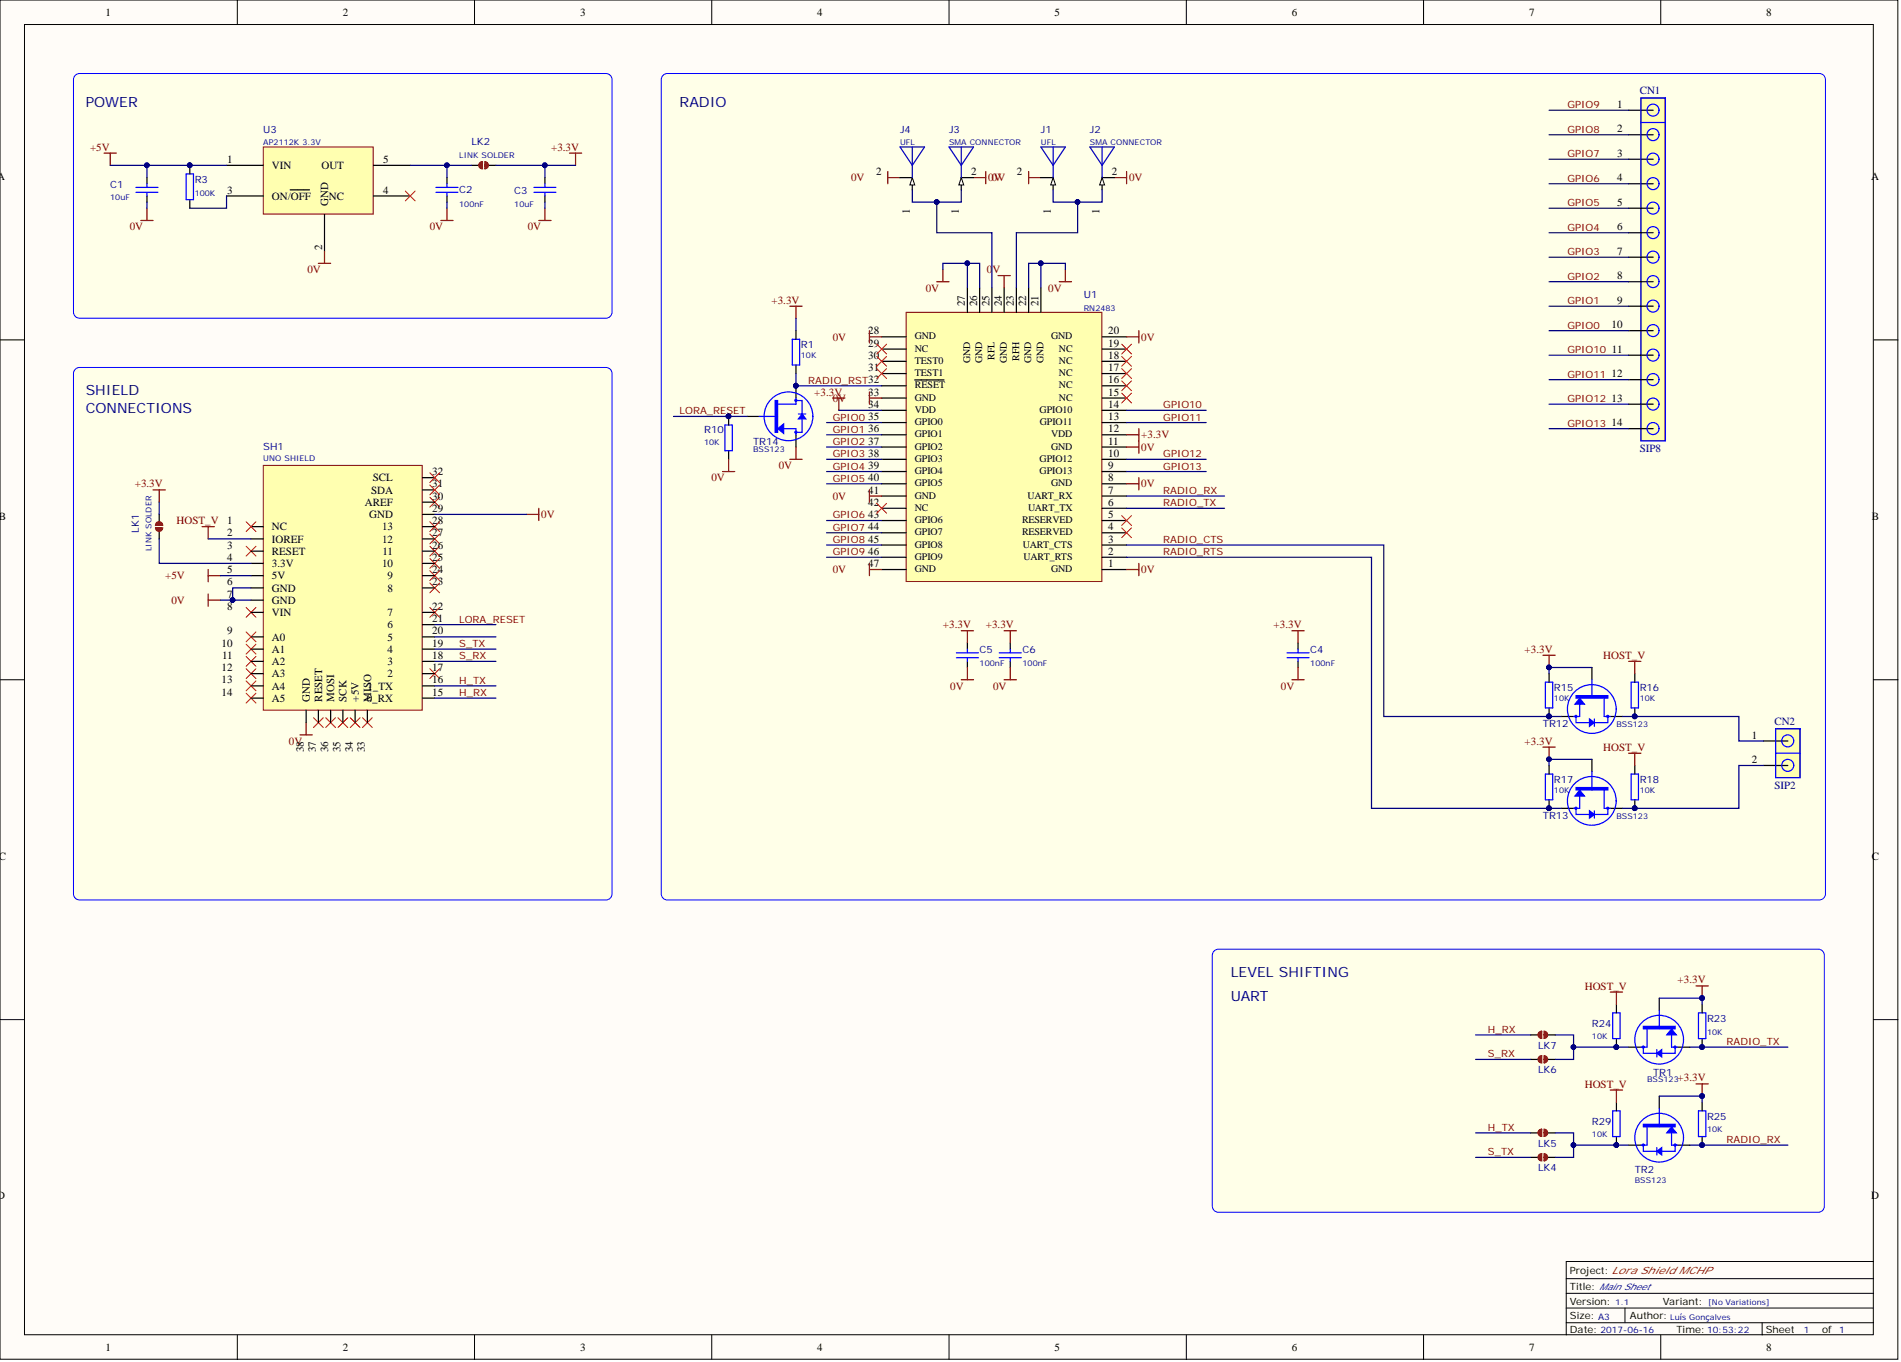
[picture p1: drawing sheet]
<svg xmlns="http://www.w3.org/2000/svg" width="393mm" height="282mm" viewBox="0 0 393 282" stroke-linecap="round" stroke-linejoin="round" font-family="sans-serif">
<g fill="#fffcf8" stroke="#000" stroke-width=".21">
<path d="M0 0h392.7v281.3h-392.7z"/>
<path d="M5.1 5.1h382.5v271.1h-382.5z"/>
</g>
<g fill="none" stroke="#000" stroke-width=".21">
<path d="M49.1 0v5.1M98.2 0v5.1M147.3 0v5.1M196.4 0v5.1M245.5 0v5.1M294.6 0v5.1M343.6 0v5.1M0 70.3h5.1M387.7 70.3h5M0 140.7h5.1M387.7 140.7h5M0 211h5.1"/>
<path d="M387.7 211h5M49.1 276.3v5M98.2 276.3v5M147.3 276.3v5M196.4 276.3v5M245.5 276.3v5M294.6 276.3v5M324.1 264.6h63.6M324.1 273.7h63.6M324.1 270.7h63.6M324.1 267.7h63.6M336.2 270.7v3"/>
<path d="M343.6 276.3v5M364.6 273.7v2.6M387.7 261.1h-63.6v15.2"/>
</g>
<g fill="#ffffe8" stroke="#00f" stroke-width=".21">
<path d="M15.7 76.3l.8-.3h108.9a1.27 1.27 0 0 1 1.2 1.3v107.7a1.27 1.27 0 0 1-1.2 1.2h-108.9a1.27 1.27 0 0 1-1.3-1.2v-107.7l.1-.4z"/>
<path d="M251.4 196.7l.7-.3h124.1a1.27 1.27 0 0 1 1.3 1.3v51.9a1.27 1.27 0 0 1-1.3 1.3h-124.1a1.27 1.27 0 0 1-1.3-1.3v-51.9l.1-.4z"/>
<path d="M15.7 15.5l.8-.3h108.9a1.27 1.27 0 0 1 1.2 1.3v48.1a1.27 1.27 0 0 1-1.2 1.3h-108.9a1.27 1.27 0 0 1-1.3-1.3v-48.1l.1-.4z"/>
<path d="M137.3 15.5l.8-.3h238.3a1.27 1.27 0 0 1 1.3 1.3v168.5a1.27 1.27 0 0 1-1.3 1.2h-238.3a1.27 1.27 0 0 1-1.3-1.2v-168.5l.1-.4z"/>
</g>
<path d="M187.5 64.6h40.5v55.7h-40.5z" fill="#ffffb0" stroke="#800000" stroke-width=".21"/>
<g fill="none" stroke="#000" stroke-width=".25">
<path d="M200.2 59.6v5M202.7 59.6v5M205.2 59.6v5M207.8 59.6v5M210.3 59.6v5M212.8 59.6v5M215.4 59.6v5M182.4 79.8h5.1M182.4 77.3h5.1M182.4 74.8h5.1M182.4 72.2h5.1M182.4 69.7h5.1"/>
<path d="M189.3 78.6h3.5M192.9 78.6h2.4M228 79.8h5.1M228 77.3h5.1M228 74.8h5.1M228 72.2h5.1M228 69.7h5.1M182.4 97.6h5.1M182.4 95.1h5.1M182.4 92.5h5.1M182.4 90h5.1M182.4 87.4h5.1"/>
<path d="M182.4 84.9h5.1M182.4 82.4h5.1M228 97.6h5.1M228 95.1h5.1M228 92.5h5.1M228 90h5.1M228 87.4h5.1M228 84.9h5.1M228 82.4h5.1M182.4 117.9h5.1M182.4 115.3h5.1M182.4 112.8h5.1"/>
<path d="M182.4 110.3h5.1M182.4 107.7h5.1M182.4 105.2h5.1M182.4 102.7h5.1M182.4 100.1h5.1M228 117.9h5.1M228 115.3h5.1M228 112.8h5.1M228 110.3h5.1M228 107.7h5.1M228 105.2h5.1M228 102.7h5.1"/>
<path d="M228 100.1h5.1"/>
</g>
<path d="M54.5 30.4h22.7v13.9h-22.7z" fill="#ffffb0" stroke="#800000" stroke-width=".21"/>
<g fill="none" stroke="#000" stroke-width=".25">
<path d="M30.4 36.8v1.2M39.3 34.2v1.8M46.9 34.2h7.6M60.1 39.3h1.5M61.7 39.3h1.1M62.9 39.3h1.1M77.3 34.2h7.6M92.5 36.8v1.2M97.6 34.2h1.5M101.1 34.2h1.5M112.8 36.8v1.2M30.4 40.6v1.2"/>
<path d="M39.3 41.3v1.8M46.9 40.6h7.6M67.1 44.4v7.6M77.3 40.6h7.6M92.5 40.6v1.2M112.8 40.6v1.2M150.8 86.2v1.8M150.8 93.3v1.8M32.9 106.5v1.5M32.9 110v1.5M200.2 133.1v1.2M200.2 136.9v1.2"/>
<path d="M268.6 133.1v1.2M268.6 136.9v1.2M316.7 219.3h1.5M316.7 214.2h1.5M320.3 219.3h1.5M320.3 214.2h1.5M337 216.7h2.5M343.3 206.6v2.5M347.1 216.7h2.6M316.7 239.5h1.5M316.7 234.5h1.5M320.3 239.5h1.5"/>
<path d="M320.3 234.5h1.5"/>
</g>
<g fill="none" stroke="#800000" stroke-width=".25">
<path d="M21.5 31.7h2.6M22.8 31.7v2.5M117.8 31.7h2.6M119.1 31.7v2.5M212.8 35.5v2.5M212.8 36.8h2.6M230.6 36.8h2.5M233.1 35.5v2.5M29.1 45.6h2.6M30.4 43.1v2.5M65.9 54.5h2.5M67.1 52v2.5"/>
<path d="M91.2 45.6h2.6M92.5 43.1v2.5M111.5 45.6h2.5M112.8 43.1v2.5M193.8 58.3h2.6M195.1 55.8v2.5M219.2 58.3h2.5M220.4 55.8v2.5M179.9 68.4v2.6M179.9 69.7h2.5M233.1 69.7h2.5M235.6 68.4v2.6"/>
<path d="M163.4 95.1h2.6M164.7 92.5v2.6M172.3 82.4h2.5M173.6 82.4v2.5M179.9 81.1v2.5M179.9 82.4h2.5M233.1 92.5h2.5M233.1 90h2.5M235.6 88.7v5.1M235.6 98.9v2.5M31.7 101.4h2.5M32.9 101.4v2.5"/>
<path d="M43.1 117.9v2.5M43.1 119.1h2.5M109 106.5h2.5M111.5 105.2v2.5M179.9 101.4v2.5M179.9 116.6v2.5M179.9 102.7h2.5M179.9 117.9h2.5M233.1 117.9h2.5M233.1 100.1h2.5M235.6 116.6v2.5M43.1 122.9v2.6"/>
<path d="M43.1 124.2h2.5M198.9 130.5h2.5M200.2 130.5v2.6M200.2 138.1v2.6M267.3 130.5h2.6M268.6 130.5v2.6M268.6 138.1v2.6M62.1 152.1h2.5M63.3 149.5v2.6M198.9 140.7h2.5M267.3 140.7h2.6"/>
</g>
<g fill="#800000" stroke="#800000" stroke-width=".25">
<path d="M32.2 109.2a.73 .73 0 0 0 .7 .8 .73 .73 0 0 0 .7-.8zM32.2 109.2h.7z" fill-rule="evenodd"/>
<path d="M32.4 108.2l-.2 .5h1.4a.73 .73 0 0 0-.4-.7 .73 .73 0 0 0-.8 .2zM32.9 108.7h.7z" fill-rule="evenodd"/>
<path d="M100.3 33.5v1.4a.74 .74 0 0 0 .7-.7 .74 .74 0 0 0-.7-.7zM100.3 34.2v.7z" fill-rule="evenodd"/>
<path d="M99.3 33.7a.74 .74 0 0 0-.2 .8 .74 .74 0 0 0 .7 .4v-1.4zM99.8 33.5v.7z" fill-rule="evenodd"/>
<path d="M318.5 239a.74 .74 0 0 0-.2 .8 .74 .74 0 0 0 .7 .4v-1.4zM319 238.8v.7z" fill-rule="evenodd"/>
<path d="M319.5 238.8v1.4a.74 .74 0 0 0 .7-.7 .74 .74 0 0 0-.7-.7zM319.5 239.5v.7z" fill-rule="evenodd"/>
<path d="M318.5 233.9a.74 .74 0 0 0-.2 .8 .74 .74 0 0 0 .7 .5v-1.5zM319 233.7v.7z" fill-rule="evenodd"/>
<path d="M319.5 233.7v1.5a.74 .74 0 0 0 .7-.8 .74 .74 0 0 0-.7-.7zM319.5 234.4v.8z" fill-rule="evenodd"/>
<path d="M318.5 218.7a.74 .74 0 0 0-.2 .8 .74 .74 0 0 0 .7 .5v-1.5zM319 218.5v.7z" fill-rule="evenodd"/>
<path d="M319.5 218.5v1.5a.74 .74 0 0 0 .7-.8 .74 .74 0 0 0-.7-.7zM319.5 219.2v.8z" fill-rule="evenodd"/>
<path d="M318.5 213.6a.74 .74 0 0 0-.2 .8 .74 .74 0 0 0 .7 .5v-1.5zM319 213.4v.8z" fill-rule="evenodd"/>
<path d="M319.5 213.4v1.5a.74 .74 0 0 0 .7-.7 .74 .74 0 0 0-.7-.8zM319.5 214.2v.7z" fill-rule="evenodd"/>
</g>
<g fill="none" stroke="#00f" stroke-width=".25">
<path d="M28.1 39.8h4.6M28.1 38.8h4.6M30.4 38v.8M30.4 39.8v.8M38.5 36h1.5v5.3h-1.5zM90.2 39.8h4.6M90.2 38.8h4.6M92.5 38v.8M92.5 39.8v.8M110.5 39.8h4.5M110.5 38.8h4.5M112.8 38v.8"/>
<path d="M112.8 39.8v.8M150 88h1.5v5.3h-1.5zM197.9 136.1h4.6M197.9 135.1h4.6M200.2 134.3v.8M200.2 136.1v.8M266.3 136.1h4.6M266.3 135.1h4.6M268.6 134.3v.8M268.6 136.1v.8M343.3 209.1v3.8"/>
</g>
<g fill="#000080" stroke="#000080" stroke-width=".21">
<circle cx="39.2" cy="34.2" r=".48"/>
<circle cx="150.7" cy="86.2" r=".48"/>
</g>
<g fill="none" stroke="#f00" stroke-width=".21">
<path d="M83.9 39.5l2 2.1M85.9 39.5l-2 2.1M181.4 76.3l2 2M181.4 73.8l2 2M181.4 71.2l2 2.1M183.4 76.3l-2 2M183.4 73.8l-2 2M183.4 71.2l-2 2.1M232.1 71.2l2 2.1M232.1 73.8l2 2M232.1 76.3l2 2M232.1 78.8l2 2.1"/>
<path d="M234.1 71.2l-2 2.1M234.1 73.8l-2 2M234.1 76.3l-2 2M234.1 78.8l-2 2.1M232.1 81.4l2 2M234.1 81.4l-2 2M50.9 113l2.1 2.1M53 113l-2.1 2.1M232.1 106.7l2 2M232.1 109.2l2 2.1M234.1 106.7l-2 2M234.1 109.2l-2 2.1"/>
<path d="M50.9 125.7l2.1 2.1M53 125.7l-2.1 2.1M64.9 148.5l2 2.1M66.9 148.5l-2 2.1M72.5 148.5l2 2.1M74.5 148.5l-2 2.1"/>
</g>
<path d="M340 212.4h6.6v.5h-6.6z" fill-rule="evenodd" fill="#00f"/>
<g fill="none" stroke="#00f" stroke-width=".25">
<path d="M340 212.4h6.6v.5h-6.6zM340.8 212.9v3.8M345.9 212.9v3.8"/>
<circle cx="343.3" cy="215.2" r="5"/>
</g>
<path d="M345.9 212.9l1 1.3h-2z" fill="#00f"/>
<path d="M345.9 212.9l1 1.3h-2z" fill="none" stroke="#00f" stroke-width=".21"/>
<path d="M339.5 216.7h1.3M340 216.7v1.3h6.6v-1.3M345.9 216.7h1.2" fill="none" stroke="#00f" stroke-width=".25"/>
<path d="M342.8 218l1-.8v1.5z" fill="#00f"/>
<path d="M157.1 86.2h3.8M333.7 209.6h1.5v5.3h-1.5zM342.8 218l1-.8v1.5zM342.8 217.2v1.5M351.4 209.6h1.6v5.3h-1.6z" fill="none" stroke="#00f" stroke-width=".25"/>
<g fill="#00f" stroke="#00f" stroke-width=".21">
<circle cx="340" cy="216.7" r=".23"/>
<circle cx="346.6" cy="216.7" r=".23"/>
</g>
<path d="M164.7 79.8v2.6M154.6 86.2h2.5M164.7 90v2.5M334.5 207.8v1.8M334.5 214.9v1.8M352.2 207.8v1.8M352.2 214.9v1.8" fill="none" stroke="#000" stroke-width=".25"/>
<g fill="#000080" stroke="#000080" stroke-width=".21">
<circle cx="352.2" cy="216.7" r=".48"/>
<circle cx="334.4" cy="216.7" r=".48"/>
<circle cx="352.2" cy="206.6" r=".48"/>
<circle cx="164.7" cy="79.8" r=".48"/>
</g>
<path d="M350.9 204h2.6M352.2 204v2.6" fill="none" stroke="#800000" stroke-width=".25"/>
<path d="M160.4 82.9h.5v6.6h-.5z" fill-rule="evenodd" fill="#00f"/>
<g fill="none" stroke="#00f" stroke-width=".25">
<path d="M160.4 82.9h.5v6.6h-.5zM160.9 83.6h3.8M160.9 88.7h3.8"/>
<circle cx="163.2" cy="86.2" r="5"/>
</g>
<path d="M160.9 88.7l1.3-1v2z" fill="#00f"/>
<path d="M160.9 88.7l1.3-1v2z" fill="none" stroke="#00f" stroke-width=".21"/>
<path d="M164.7 82.9h1.3v6.6h-1.3M164.7 82.4v1.2M164.7 88.7v1.3" fill="none" stroke="#00f" stroke-width=".25"/>
<path d="M166 85.7l.7 1h-1.5z" fill="#00f"/>
<path d="M165.2 85.7h1.5M166 85.7l.7 1h-1.5zM343.3 229.4v3.8" fill="none" stroke="#00f" stroke-width=".25"/>
<g fill="#00f" stroke="#00f" stroke-width=".21">
<circle cx="164.7" cy="82.9" r=".23"/>
<circle cx="164.7" cy="89.5" r=".23"/>
</g>
<circle cx="164.7" cy="79.8" r=".48" fill="#000080" stroke="#000080" stroke-width=".21"/>
<path d="M337 237h2.5M343.3 226.9v2.5M347.1 237h2.6" fill="none" stroke="#000" stroke-width=".25"/>
<path d="M340 232.7h6.6v.5h-6.6z" fill-rule="evenodd" fill="#00f"/>
<g fill="none" stroke="#00f" stroke-width=".25">
<path d="M340 232.7h6.6v.5h-6.6zM340.8 233.2v3.8M345.9 233.2v3.8"/>
<circle cx="343.3" cy="235.4" r="5"/>
</g>
<path d="M345.9 233.2l1 1.3h-2z" fill="#00f"/>
<path d="M345.9 233.2l1 1.3h-2z" fill="none" stroke="#00f" stroke-width=".21"/>
<path d="M339.5 237h1.3M340 237v1.3h6.6v-1.3M345.9 237h1.2" fill="none" stroke="#00f" stroke-width=".25"/>
<path d="M342.8 238.3l1-.8v1.5z" fill="#00f"/>
<path d="M333.7 229.9h1.5v5.3h-1.5zM342.8 238.3l1-.8v1.5zM342.8 237.5v1.5M351.4 229.9h1.6v5.3h-1.6z" fill="none" stroke="#00f" stroke-width=".25"/>
<g fill="#00f" stroke="#00f" stroke-width=".21">
<circle cx="340" cy="237" r=".23"/>
<circle cx="346.6" cy="237" r=".23"/>
</g>
<path d="M334.5 228.1v1.8M334.5 235.2v1.8M352.2 228.1v1.8M352.2 235.2v1.8" fill="none" stroke="#000" stroke-width=".25"/>
<g fill="#000080" stroke="#000080" stroke-width=".21">
<circle cx="352.2" cy="237" r=".48"/>
<circle cx="334.4" cy="237" r=".48"/>
<circle cx="352.2" cy="226.8" r=".48"/>
</g>
<path d="M350.9 224.3h2.6M352.2 224.3v2.6" fill="none" stroke="#800000" stroke-width=".25"/>
<g fill="none" stroke="#f00" stroke-width=".21">
<path d="M88.9 118.1l2.1 2M91 118.1l-2.1 2M50.9 130.8l2.1 2M50.9 133.3l2.1 2.1M50.9 135.9l2.1 2M50.9 138.4l2.1 2M53 130.8l-2.1 2M53 133.3l-2.1 2.1M53 135.9l-2.1 2M53 138.4l-2.1 2M88.9 138.4l2.1 2M88.9 125.7l2.1 2.1"/>
<path d="M88.9 120.7l2.1 2M91 138.4l-2.1 2M91 125.7l-2.1 2.1M91 120.7l-2.1 2M50.9 140.9l2.1 2.1M50.9 143.5l2.1 2M53 140.9l-2.1 2.1M53 143.5l-2.1 2"/>
</g>
<path d="M367.4 150.8h5v10.1h-5z" fill="#ffffb0" stroke="#800000" stroke-width=".21"/>
<path d="M329.4 138.1v2.6M323.1 148.3h2.5M333.2 148.3h2.5M364.9 153.4h5M364.9 158.4h5" fill="none" stroke="#000" stroke-width=".25"/>
<g fill="none" stroke="#00f" stroke-width=".25">
<path d="M329.4 140.7v3.8M367.4 150.8h5.1v10.2h-5.1zM367.4 155.9h5.1"/>
<circle cx="369.9" cy="158.4" r="1.24"/>
<circle cx="369.9" cy="153.3" r="1.24"/>
</g>
<path d="M149.5 97.6h2.5M150.8 95.1v2.5" fill="none" stroke="#800000" stroke-width=".25"/>
<path d="M326.1 144h6.6v.5h-6.6z" fill-rule="evenodd" fill="#00f"/>
<g fill="none" stroke="#00f" stroke-width=".25">
<path d="M326.1 144h6.6v.5h-6.6zM326.9 144.5v3.8M331.9 144.5v3.8"/>
<circle cx="329.4" cy="146.7" r="5"/>
</g>
<path d="M326.9 144.5l1 1.2h-2.1z" fill="#00f"/>
<path d="M326.9 144.5l1 1.2h-2.1z" fill="none" stroke="#00f" stroke-width=".21"/>
<path d="M325.6 148.3h1.3M326.1 148.3v1.2h6.6v-1.2M331.9 148.3h1.3" fill="none" stroke="#00f" stroke-width=".25"/>
<path d="M328.9 148.8l1 .7-1 .8z" fill="#00f"/>
<path d="M319.8 141.2h1.5v5.3h-1.5zM328.9 148.8l1 .7-1 .8zM329.4 159.7v3.8M329.9 148.8v1.5M337.5 141.2h1.5v5.3h-1.5z" fill="none" stroke="#00f" stroke-width=".25"/>
<g fill="#00f" stroke="#00f" stroke-width=".21">
<circle cx="332.7" cy="148.3" r=".23"/>
<circle cx="326.1" cy="148.3" r=".23"/>
</g>
<path d="M320.5 139.4v1.8M338.3 139.4v1.8M320.5 146.5v1.8M329.4 157.2v2.5M338.3 146.5v1.8M323.1 167.3h2.5M333.2 167.3h2.5" fill="none" stroke="#000" stroke-width=".25"/>
<g fill="#000080" stroke="#000080" stroke-width=".21">
<circle cx="338.2" cy="148.3" r=".48"/>
<circle cx="320.5" cy="148.3" r=".48"/>
<circle cx="320.5" cy="138.1" r=".48"/>
</g>
<path d="M319.3 135.6h2.5M320.5 135.6v2.5" fill="none" stroke="#800000" stroke-width=".25"/>
<path d="M326.1 163h6.6v.5h-6.6z" fill-rule="evenodd" fill="#00f"/>
<g fill="none" stroke="#00f" stroke-width=".25">
<path d="M326.1 163h6.6v.5h-6.6zM326.9 163.5v3.8M331.9 163.5v3.8"/>
<circle cx="329.4" cy="165.7" r="5"/>
</g>
<path d="M326.9 163.5l1 1.3h-2.1z" fill="#00f"/>
<path d="M326.9 163.5l1 1.3h-2.1z" fill="none" stroke="#00f" stroke-width=".21"/>
<path d="M325.6 167.3h1.3M326.1 167.3v1.3h6.6v-1.3M331.9 167.3h1.3" fill="none" stroke="#00f" stroke-width=".25"/>
<path d="M328.9 167.8l1 .8-1 .7z" fill="#00f"/>
<path d="M206.8 135.1h4.5M206.8 136.1h4.5M209 134.3v.8M209 136.1v.8M319.8 160.2h1.5v5.3h-1.5zM328.9 167.8l1 .8-1 .7zM329.9 167.8v1.5M337.5 160.2h1.5v5.3h-1.5z" fill="none" stroke="#00f" stroke-width=".25"/>
<g fill="#00f" stroke="#00f" stroke-width=".21">
<circle cx="332.7" cy="167.3" r=".23"/>
<circle cx="326.1" cy="167.3" r=".23"/>
</g>
<path d="M230.6 36.8h-2.6v2.5M209 133.1v1.2M209 136.9v1.2M320.5 158.4v1.8M338.3 158.4v1.8M320.5 165.5v1.8M338.3 165.5v1.8" fill="none" stroke="#000" stroke-width=".25"/>
<g fill="#000080" stroke="#000080" stroke-width=".21">
<circle cx="338.2" cy="167.3" r=".48"/>
<circle cx="320.5" cy="167.3" r=".48"/>
<circle cx="320.5" cy="157.1" r=".48"/>
</g>
<g fill="none" stroke="#800000" stroke-width=".25">
<path d="M183.7 35.5v2.5M183.7 36.8h2.5M201.4 36.8h2.6M204 35.5v2.5M206.5 57h2.5M207.8 57v2.6M41.8 109h2.5M43.1 109v2.5M207.8 130.5h2.5M209 130.5v2.6M209 138.1v2.6M337 136.9h2.5"/>
<path d="M338.3 136.9v2.5M207.8 140.7h2.5M319.3 154.6h2.5M320.5 154.6v2.6M337 155.9h2.5M338.3 155.9v2.5M333.2 205.3h2.5M334.5 205.3v2.5M333.2 225.6h2.5M334.5 225.6v2.5"/>
</g>
<g fill="none" stroke="#f00" stroke-width=".21">
<path d="M88.9 115.6l2.1 2M88.9 113l2.1 2.1M88.9 110.5l2.1 2M88.9 108l2.1 2M88.9 102.9l2.1 2M91 115.6l-2.1 2M91 113l-2.1 2.1M91 110.5l-2.1 2M91 108l-2.1 2M91 102.9l-2.1 2M67.4 148.5l2 2.1M69.4 148.5l-2 2.1"/>
<path d="M69.9 148.5l2.1 2.1M72 148.5l-2.1 2.1M75 148.5l2 2.1M77 148.5l-2 2.1"/>
</g>
<path d="M228 36.8l.5 1.5h-1z" fill="#fffcf8"/>
<path d="M228 36.8l.5 1.5h-1z" fill="none" stroke="#000" stroke-width=".21"/>
<path d="M228 30.4v3.8l2.6-3.8h-5.1l2.5 3.8v2.6" fill="none" stroke="#0000bf" stroke-width=".25"/>
<path d="M215.4 36.8h2.5v2.5" fill="none" stroke="#000" stroke-width=".25"/>
<path d="M217.9 36.8l.5 1.5h-1z" fill="#fffcf8"/>
<path d="M217.9 36.8l.5 1.5h-1z" fill="none" stroke="#000" stroke-width=".21"/>
<path d="M217.9 30.4v3.8l-2.5-3.8h5l-2.5 3.8v2.6" fill="none" stroke="#0000bf" stroke-width=".25"/>
<path d="M201.4 36.8h-2.5v2.5" fill="none" stroke="#000" stroke-width=".25"/>
<path d="M198.9 36.8l.5 1.5h-1z" fill="#fffcf8"/>
<path d="M198.9 36.8l.5 1.5h-1z" fill="none" stroke="#000" stroke-width=".21"/>
<path d="M198.9 30.4v3.8l2.5-3.8h-5l2.5 3.8v2.6" fill="none" stroke="#0000bf" stroke-width=".25"/>
<path d="M186.2 36.8h2.6v2.5" fill="none" stroke="#000" stroke-width=".25"/>
<path d="M188.8 36.8l.5 1.5h-1z" fill="#fffcf8"/>
<path d="M188.8 36.8l.5 1.5h-1z" fill="none" stroke="#000" stroke-width=".21"/>
<path d="M188.8 30.4v3.8l-2.6-3.8h5.1l-2.5 3.8v2.6" fill="none" stroke="#0000bf" stroke-width=".25"/>
<path d="M164.7 68.4v1.8M164.7 75.5v1.8" fill="none" stroke="#000" stroke-width=".25"/>
<path d="M163.9 70.2h1.6v5.3h-1.6z" fill="none" stroke="#00f" stroke-width=".25"/>
<path d="M163.4 63.4h2.6M164.7 63.4v2.5" fill="none" stroke="#800000" stroke-width=".25"/>
<path d="M181.4 104.2l2 2M183.4 104.2l-2 2" fill="none" stroke="#f00" stroke-width=".21"/>
<path d="M339.5 20.3h5v70.9h-5z" fill="#ffffb0" stroke="#800000" stroke-width=".21"/>
<g fill="none" stroke="#000" stroke-width=".25">
<path d="M337 22.8h5.1M337 27.9h5.1M337 33h5.1M337 38h5.1M337 43.1h5.1M337 48.2h5.1M337 53.2h5.1M337 58.3h5.1M337 63.4h5.1M337 68.4h5.1M337 73.5h5.1M337 78.6h5.1"/>
<path d="M337 83.6h5.1M337 88.7h5.1"/>
</g>
<g fill="none" stroke="#00f" stroke-width=".25">
<path d="M339.5 20.3h5.1v71h-5.1zM339.5 25.4h5.1"/>
<circle cx="342" cy="22.8" r="1.24"/>
<circle cx="342" cy="27.9" r="1.24"/>
<circle cx="342" cy="32.9" r="1.24"/>
<circle cx="342" cy="38" r="1.24"/>
<circle cx="342" cy="48.1" r="1.24"/>
<circle cx="342" cy="43.1" r="1.24"/>
<circle cx="342" cy="53.2" r="1.24"/>
<circle cx="342" cy="58.3" r="1.24"/>
<circle cx="342" cy="63.3" r="1.24"/>
<circle cx="342" cy="78.6" r="1.24"/>
<circle cx="342" cy="68.4" r="1.24"/>
<circle cx="342" cy="73.5" r="1.24"/>
<circle cx="342" cy="88.7" r="1.24"/>
<circle cx="342" cy="83.6" r="1.24"/>
</g>
<path d="M54.5 96.3h32.9v50.7h-32.9z" fill="#ffffb0" stroke="#800000" stroke-width=".21"/>
<g fill="none" stroke="#000" stroke-width=".25">
<path d="M87.4 98.9h2.6M51.9 114.1h2.6M51.9 116.6h2.6M51.9 119.1h2.6M51.9 111.5h2.6M51.9 109h2.6M87.4 114.1h2.6M87.4 116.6h2.6M87.4 119.1h2.6M87.4 111.5h2.6M87.4 109h2.6M87.4 106.5h2.6"/>
<path d="M87.4 103.9h2.6M87.4 101.4h2.6M51.9 121.7h2.6M51.9 124.2h2.6M51.9 126.7h2.6M51.9 131.8h2.6M51.9 134.3h2.6M51.9 136.9h2.6M51.9 139.4h2.6M87.4 121.7h2.6M87.4 126.7h2.6M87.4 131.8h2.6"/>
<path d="M87.4 134.3h2.6M87.4 136.9h2.6M87.4 139.4h2.6M87.4 129.3h2.6M51.9 141.9h2.6M51.9 144.5h2.6M63.3 147v2.5M65.9 147v2.5M68.4 147v2.5M70.9 147v2.5M73.5 147v2.5M76 147v2.5"/>
<path d="M87.4 141.9h2.6M87.4 144.5h2.6"/>
</g>
<g fill="none" stroke="#000080" stroke-width=".25">
<path d="M22.8 34.2h24.1M30.4 34.2v2.6M84.9 34.2h12.7M92.5 34.2v2.6M102.6 34.2h16.5M112.8 34.2v2.6M188.8 39.3v2.5h10.1v-2.5M217.9 39.3v2.5h10.1v-2.5M320.5 38h16.5M320.5 33h16.5M320.5 27.9h16.5M320.5 22.8h16.5"/>
<path d="M30.4 41.8v1.3M46.9 40.6v2.5h-7.6M92.5 41.8v1.3M112.8 41.8v1.3M193.8 41.8v6.4h11.4v11.4M200.2 54.5h-5.1v1.3M200.2 59.6v-5.1h2.5v5.1M215.4 54.5v5.1M220.4 55.8v-1.3h-7.6v5.1M223 41.8v6.4h-12.7v11.4M320.5 58.3h16.5M320.5 53.2h16.5"/>
<path d="M320.5 48.2h16.5M320.5 43.1h16.5M164.7 77.3v2.5h17.7M164.7 65.9v2.5M320.5 78.6h16.5M320.5 73.5h16.5M320.5 68.4h16.5M320.5 63.4h16.5M139.4 86.2h15.2M171 87.4h11.4M171 90h11.4M171 92.5h11.4"/>
<path d="M171 95.1h11.4M171 97.6h11.4M173.6 84.9h8.8M233.1 87.4h16.5M233.1 95.1h16.5M233.1 97.6h16.5M233.1 84.9h16.5M320.5 88.7h16.5M320.5 83.6h16.5M32.9 111.5v5.1h19M32.9 103.9v2.6M43.1 111.5h8.8"/>
<path d="M45.6 119.1h6.3M90 106.5h19M171 100.1h11.4M171 107.7h11.4M171 110.3h11.4M171 112.8h11.4M171 115.3h11.4M233.1 112.8h53.2v35.5h36.8M233.1 115.3h50.7v52h39.3M233.1 105.2h20.3M233.1 102.7h20.3M45.6 124.2h6.3"/>
<path d="M51.9 121.7h-3.8v2.5M90 136.9h12.6M90 134.3h12.6M90 131.8h12.6M90 129.3h12.6M329.4 138.1h-8.9v1.3M90 144.5h12.6M90 141.9h12.6M329.4 157.2h-8.9v1.2M335.7 148.3h24.1v5.1h5.1M364.9 158.4h-5.1v8.9h-24.1M305.3 219.3h11.4"/>
<path d="M305.3 214.2h11.4M321.8 214.2h3.8v5.1h-3.8M325.6 216.7h11.4M343.3 206.6h8.9v1.2M349.7 216.7h20.2M305.3 239.5h11.4M305.3 234.5h11.4M321.8 234.5h3.8v5h-3.8M325.6 237h11.4M343.3 226.9h8.9v1.2M349.7 237h20.2"/>
</g>
<g fill="#000080" stroke="#000080" stroke-width=".21">
<circle cx="30.4" cy="34.2" r=".48"/>
<circle cx="112.7" cy="34.2" r=".48"/>
<circle cx="92.5" cy="34.2" r=".48"/>
<circle cx="48.1" cy="124.2" r=".48"/>
<circle cx="215.3" cy="54.5" r=".48"/>
<circle cx="200.1" cy="54.5" r=".48"/>
<circle cx="352.2" cy="206.6" r=".48"/>
<circle cx="334.4" cy="216.7" r=".48"/>
<circle cx="325.6" cy="216.7" r=".48"/>
<circle cx="352.2" cy="226.8" r=".48"/>
<circle cx="334.4" cy="237" r=".48"/>
<circle cx="325.6" cy="237" r=".48"/>
<circle cx="352.2" cy="237" r=".48"/>
<circle cx="352.2" cy="216.7" r=".48"/>
<circle cx="320.5" cy="138.1" r=".48"/>
<circle cx="320.5" cy="157.1" r=".48"/>
<circle cx="320.5" cy="148.3" r=".48"/>
<circle cx="338.2" cy="148.3" r=".48"/>
<circle cx="338.2" cy="167.3" r=".48"/>
<circle cx="320.5" cy="167.3" r=".48"/>
<circle cx="193.8" cy="41.8" r=".48"/>
<circle cx="222.9" cy="41.8" r=".48"/>
<circle cx="150.7" cy="86.2" r=".48"/>
<circle cx="164.7" cy="79.8" r=".48"/>
<circle cx="39.2" cy="34.2" r=".48"/>
</g>
<path d="M88.9 97.8l2.1 2.1M91 97.8l-2.1 2.1M50.9 108l2.1 2M53 108l-2.1 2M88.9 100.4l2.1 2M91 100.4l-2.1 2" fill="none" stroke="#f00" stroke-width=".21"/>
<g font-size="2.9" fill="#000080">
<text x="17.7" y="22.2">POWER</text>
<text x="140.6" y="22.2">RADIO</text>
<text x="17.7" y="81.7">SHIELD</text>
<text x="17.7" y="85.5">CONNECTIONS</text>
<text x="254.6" y="202.1">LEVEL SHIFTING</text>
<text x="254.6" y="207.2">UART</text>
</g>
<g font-size="2.3">
<text x="21.8" y="3.3">1</text>
<text x="70.9" y="3.3">2</text>
<text x="120" y="3.3">3</text>
<text x="169.1" y="3.3">4</text>
<text x="218.2" y="3.3">5</text>
<text x="267.3" y="3.3">6</text>
<text x="316.4" y="3.3">7</text>
<text x="365.5" y="3.3">8</text>
<text x="334.6" y="22.3">1</text>
<text x="334.6" y="27.4">2</text>
<text x="47" y="33.7">1</text>
<text x="56.3" y="35">VIN</text>
<text x="66.5" y="35">OUT</text>
<text x="79.3" y="33.7">5</text>
<text x="334.6" y="32.4">3</text>
<text x="-.5" y="37.2">A</text>
<text x="47" y="40.1">3</text>
<text x="56.3" y="41.3">ON/OFF</text>
<text x="68" y="41.3">NC</text>
<text x="79.3" y="40.1">4</text>
<text x="181.3" y="36.3">2</text>
<text x="200.9" y="36.3">2</text>
<text x="210.4" y="36.3">2</text>
<text x="230.1" y="36.3">2</text>
<text x="334.6" y="37.5">4</text>
<text x="387.2" y="37.2">A</text>
<text x="67.9" y="42.6" transform="rotate(-90 67.9 42.6)">GND</text>
<text x="188.3" y="44.2" transform="rotate(-90 188.3 44.2)">1</text>
<text x="198.4" y="44.2" transform="rotate(-90 198.4 44.2)">1</text>
<text x="217.4" y="44.2" transform="rotate(-90 217.4 44.2)">1</text>
<text x="227.5" y="44.2" transform="rotate(-90 227.5 44.2)">1</text>
<text x="334.6" y="42.6">5</text>
<text x="334.6" y="47.7">6</text>
<text x="66.6" y="51.8" transform="rotate(-90 66.6 51.8)">2</text>
<text x="334.6" y="52.7">7</text>
<text x="334.6" y="57.8">8</text>
<text x="199.7" y="63.4" transform="rotate(-90 199.7 63.4)">27</text>
<text x="202.2" y="63.4" transform="rotate(-90 202.2 63.4)">26</text>
<text x="204.7" y="63.4" transform="rotate(-90 204.7 63.4)">25</text>
<text x="207.3" y="63.4" transform="rotate(-90 207.3 63.4)">24</text>
<text x="209.8" y="63.4" transform="rotate(-90 209.8 63.4)">23</text>
<text x="212.3" y="63.4" transform="rotate(-90 212.3 63.4)">22</text>
<text x="214.9" y="63.4" transform="rotate(-90 214.9 63.4)">21</text>
<text x="334.6" y="62.9">9</text>
<text x="179.6" y="69.2">28</text>
<text x="179.6" y="71.7">29</text>
<text x="229.3" y="71.7">19</text>
<text x="229.3" y="69.2">20</text>
<text x="333.4" y="67.9">10</text>
<text x="179.6" y="74.3">30</text>
<text x="179.6" y="76.8">31</text>
<text x="229.3" y="76.8">17</text>
<text x="229.3" y="74.3">18</text>
<text x="333.5" y="73">11</text>
<text x="179.6" y="81.9">33</text>
<text x="229.3" y="81.9">15</text>
<text x="229.3" y="79.3">16</text>
<text x="333.4" y="78.1">12</text>
<text x="333.4" y="83.1">13</text>
<text x="179.6" y="84.4">34</text>
<text x="179.6" y="86.9">35</text>
<text x="179.6" y="89.5">36</text>
<text x="229.3" y="89.5">12</text>
<text x="229.3" y="86.9">13</text>
<text x="229.3" y="84.4">14</text>
<text x="333.4" y="88.2">14</text>
<text x="179.6" y="92">37</text>
<text x="179.6" y="94.5">38</text>
<text x="229.3" y="94.5">10</text>
<text x="229.3" y="92">11</text>
<text x="77.2" y="99.6">SCL</text>
<text x="89.4" y="100.9">31</text>
<text x="89.4" y="98.3">32</text>
<text x="179.6" y="97.1">39</text>
<text x="179.6" y="99.6">40</text>
<text x="229.3" y="99.6">8</text>
<text x="229.3" y="97.1">9</text>
<text x="-.4" y="107.6">B</text>
<text x="75.5" y="104.7">AREF</text>
<text x="76.4" y="107.2">GND</text>
<text x="76.8" y="102.2">SDA</text>
<text x="89.4" y="106">29</text>
<text x="89.4" y="103.4">30</text>
<text x="179.6" y="102.2">41</text>
<text x="179.6" y="104.7">42</text>
<text x="179.6" y="107.2">43</text>
<text x="229.3" y="107.2">5</text>
<text x="229.3" y="104.7">6</text>
<text x="229.3" y="102.2">7</text>
<text x="387.3" y="107.6">B</text>
<text x="47" y="113.6">3</text>
<text x="47" y="111">2</text>
<text x="47" y="108.5">1</text>
<text x="56.3" y="112.3">IOREF</text>
<text x="56.3" y="109.8">NC</text>
<text x="79.1" y="112.3">12</text>
<text x="79.1" y="109.8">13</text>
<text x="89.4" y="113.6">26</text>
<text x="89.4" y="111">27</text>
<text x="89.4" y="108.5">28</text>
<text x="179.6" y="109.8">44</text>
<text x="179.6" y="112.3">45</text>
<text x="229.3" y="112.3">3</text>
<text x="229.3" y="109.8">4</text>
<text x="47" y="116.1">4</text>
<text x="47" y="118.6">5</text>
<text x="56.3" y="114.8">RESET</text>
<text x="56.3" y="117.4">3.3V</text>
<text x="56.3" y="119.9">5V</text>
<text x="79.1" y="117.4">10</text>
<text x="79.1" y="114.8">11</text>
<text x="80.2" y="119.9">9</text>
<text x="89.4" y="118.6">24</text>
<text x="89.4" y="116.1">25</text>
<text x="179.6" y="114.8">46</text>
<text x="179.6" y="117.4">47</text>
<text x="229.3" y="117.4">1</text>
<text x="229.3" y="114.8">2</text>
<text x="47" y="121.2">6</text>
<text x="47" y="123.7">7</text>
<text x="56.3" y="122.4">GND</text>
<text x="56.3" y="125">GND</text>
<text x="80.2" y="122.4">8</text>
<text x="89.4" y="121.2">23</text>
<text x="47" y="126.2">8</text>
<text x="47" y="131.3">9</text>
<text x="56.3" y="127.5">VIN</text>
<text x="80.2" y="130">6</text>
<text x="80.2" y="127.5">7</text>
<text x="89.4" y="131.3">20</text>
<text x="89.4" y="128.8">21</text>
<text x="89.4" y="126.2">22</text>
<text x="45.9" y="133.8">10</text>
<text x="45.9" y="136.4">11</text>
<text x="56.3" y="132.6">A0</text>
<text x="56.3" y="135.1">A1</text>
<text x="56.3" y="137.6">A2</text>
<text x="80.2" y="137.6">3</text>
<text x="80.2" y="135.1">4</text>
<text x="80.2" y="132.6">5</text>
<text x="89.4" y="136.4">18</text>
<text x="89.4" y="133.8">19</text>
<text x="45.9" y="138.9">12</text>
<text x="45.9" y="141.4">13</text>
<text x="45.9" y="144">14</text>
<text x="56.3" y="140.2">A3</text>
<text x="56.3" y="142.7">A4</text>
<text x="76" y="142.7">1_TX</text>
<text x="80.2" y="140.2">2</text>
<text x="89.4" y="144">15</text>
<text x="89.4" y="141.4">16</text>
<text x="89.4" y="138.9">17</text>
<text x="56.3" y="145.2">A5</text>
<text x="64.1" y="145.2" transform="rotate(-90 64.1 145.2)">GND</text>
<text x="66.6" y="145.2" transform="rotate(-90 66.6 145.2)">RESET</text>
<text x="69.2" y="145.2" transform="rotate(-90 69.2 145.2)">MOSI</text>
<text x="71.7" y="145.2" transform="rotate(-90 71.7 145.2)">SCK</text>
<text x="74.2" y="145.2" transform="rotate(-90 74.2 145.2)">+5V</text>
<text x="75.9" y="145.2">0_RX</text>
<text x="76.8" y="145.2" transform="rotate(-90 76.8 145.2)">MISO</text>
<text x="62.8" y="155.6" transform="rotate(-90 62.8 155.6)">38</text>
<text x="65.4" y="155.6" transform="rotate(-90 65.4 155.6)">37</text>
<text x="67.9" y="155.6" transform="rotate(-90 67.9 155.6)">36</text>
<text x="70.4" y="155.6" transform="rotate(-90 70.4 155.6)">35</text>
<text x="73" y="155.6" transform="rotate(-90 73 155.6)">34</text>
<text x="75.5" y="155.6" transform="rotate(-90 75.5 155.6)">33</text>
<text x="362.5" y="152.8">1</text>
<text x="362.5" y="157.9">2</text>
<text x="-.4" y="177.9">C</text>
<text x="387.3" y="177.9">C</text>
<text x="-.5" y="248.2">D</text>
<text x="387.2" y="248.2">D</text>
<text x="21.8" y="279.6">1</text>
<text x="70.9" y="279.6">2</text>
<text x="120" y="279.6">3</text>
<text x="169.1" y="279.6">4</text>
<text x="218.2" y="279.6">5</text>
<text x="267.3" y="279.6">6</text>
<text x="316.4" y="279.6">7</text>
<text x="365.5" y="279.6">8</text>
</g>
<g font-size="2.3" fill="#000080">
<text x="339.3" y="19.5">CN1</text>
<text x="339.3" y="93.5">SIP8</text>
<text x="367.1" y="150.1">CN2</text>
<text x="367.1" y="163.2">SIP2</text>
</g>
<g font-size="2.3" fill="#800000">
<text x="18.6" y="31.2">+5V</text>
<text x="114" y="31.2">+3.3V</text>
<text x="176.1" y="37.5">0V</text>
<text x="204.5" y="37.5">0V</text>
<text x="205.2" y="37.5">0V</text>
<text x="233.6" y="37.5">0V</text>
<text x="26.9" y="47.7">0V</text>
<text x="88.9" y="47.7">0V</text>
<text x="109.2" y="47.7">0V</text>
<text x="63.6" y="56.5">0V</text>
<text x="204.2" y="56.5">0V</text>
<text x="159.6" y="62.9">+3.3V</text>
<text x="191.6" y="60.3">0V</text>
<text x="216.9" y="60.3">0V</text>
<text x="172.3" y="70.5">0V</text>
<text x="236.2" y="70.5">0V</text>
<text x="168.5" y="81.9">+3.3V</text>
<text x="172.3" y="83.1">0V</text>
<text x="236.2" y="93.3">0V</text>
<text x="236.2" y="90.7">+3.3V</text>
<text x="27.9" y="100.9">+3.3V</text>
<text x="147.2" y="99.6">0V</text>
<text x="161.2" y="97.1">0V</text>
<text x="236.2" y="100.9">0V</text>
<text x="112" y="107.2">0V</text>
<text x="172.3" y="103.4">0V</text>
<text x="36.5" y="108.5">HOST_V</text>
<text x="34.2" y="119.9">+5V</text>
<text x="172.3" y="118.6">0V</text>
<text x="236.2" y="118.6">0V</text>
<text x="35.5" y="125">0V</text>
<text x="195.1" y="130">+3.3V</text>
<text x="204" y="130">+3.3V</text>
<text x="263.5" y="130">+3.3V</text>
<text x="315.5" y="135.1">+3.3V</text>
<text x="331.7" y="136.4">HOST_V</text>
<text x="196.6" y="142.7">0V</text>
<text x="205.5" y="142.7">0V</text>
<text x="265" y="142.7">0V</text>
<text x="59.8" y="154.1">0V</text>
<text x="315.5" y="154.1">+3.3V</text>
<text x="331.7" y="155.4">HOST_V</text>
<text x="347.1" y="203.5">+3.3V</text>
<text x="327.9" y="204.8">HOST_V</text>
<text x="327.9" y="225.1">HOST_V</text>
<text x="347.1" y="223.8">+3.3V</text>
</g>
<g font-size="2.1" fill="#800000">
<text x="324.3" y="22.4">GPIO9</text>
<text x="324.3" y="27.5">GPIO8</text>
<text x="324.3" y="32.5">GPIO7</text>
<text x="324.3" y="37.6">GPIO6</text>
<text x="324.3" y="47.7">GPIO4</text>
<text x="324.3" y="42.7">GPIO5</text>
<text x="324.3" y="52.8">GPIO3</text>
<text x="324.3" y="57.9">GPIO2</text>
<text x="324.3" y="62.9">GPIO1</text>
<text x="324.3" y="68">GPIO0</text>
<text x="324.3" y="73.1">GPIO10</text>
<text x="167.2" y="79.4">RADIO_RST32</text>
<text x="324.3" y="78.2">GPIO11</text>
<text x="324.3" y="83.2">GPIO12</text>
<text x="140.6" y="85.8">LORA_RESET</text>
<text x="172.3" y="87">GPIO0</text>
<text x="172.3" y="89.6">GPIO1</text>
<text x="240.7" y="84.5">GPIO10</text>
<text x="240.7" y="87">GPIO11</text>
<text x="324.3" y="88.3">GPIO13</text>
<text x="172.3" y="92.1">GPIO2</text>
<text x="172.3" y="94.6">GPIO3</text>
<text x="240.7" y="94.6">GPIO12</text>
<text x="172.3" y="97.2">GPIO4</text>
<text x="172.3" y="99.7">GPIO5</text>
<text x="240.7" y="97.2">GPIO13</text>
<text x="172.3" y="107.3">GPIO6</text>
<text x="240.7" y="104.8">RADIO_TX</text>
<text x="240.7" y="102.2">RADIO_RX</text>
<text x="172.3" y="109.8">GPIO7</text>
<text x="172.3" y="112.4">GPIO8</text>
<text x="240.7" y="112.4">RADIO_CTS</text>
<text x="172.3" y="114.9">GPIO9</text>
<text x="240.7" y="114.9">RADIO_RTS</text>
<text x="95" y="128.8">LORA_RESET</text>
<text x="95" y="136.5">S_RX</text>
<text x="95" y="133.9">S_TX</text>
<text x="95" y="141.5">H_TX</text>
<text x="95" y="144.1">H_RX</text>
<text x="307.9" y="213.8">H_RX</text>
<text x="307.9" y="218.8">S_RX</text>
<text x="357.3" y="216.3">RADIO_TX</text>
<text x="307.9" y="234">H_TX</text>
<text x="307.9" y="239.1">S_TX</text>
<text x="357.3" y="236.6">RADIO_RX</text>
</g>
<g font-size="2.1" fill="#000080">
<text x="54.5" y="27.5">U3</text>
<text x="97.6" y="30">LK2</text>
<text x="186.2" y="27.5">J4</text>
<text x="196.4" y="27.5">J3</text>
<text x="215.4" y="27.5">J1</text>
<text x="225.5" y="27.5">J2</text>
<text x="22.8" y="38.9">C1</text>
<text x="40.3" y="37.9">R3</text>
<text x="95" y="39.9">C2</text>
<text x="106.4" y="40.1">C3</text>
<text x="224.2" y="61.7">U1</text>
<text x="165.7" y="72.1">R1</text>
<text x="145.7" y="89.6">R10</text>
<text x="54.5" y="93.1">SH1</text>
<text x="155.8" y="92.1">TR14</text>
<text x="28.7" y="110.3" transform="rotate(-90 28.7 110.3)">LK1</text>
<text x="202.7" y="135.2">C5</text>
<text x="211.6" y="135.2">C6</text>
<text x="271.1" y="135.2">C4</text>
<text x="321.5" y="143">R15</text>
<text x="339.3" y="143">R16</text>
<text x="319.3" y="150.4">TR12</text>
<text x="321.5" y="162.1">R17</text>
<text x="339.3" y="162.1">R18</text>
<text x="319.3" y="169.4">TR13</text>
<text x="329.4" y="212.5">R24</text>
<text x="353.2" y="211.5">R23</text>
<text x="318.2" y="217.1">LK7</text>
<text x="318.2" y="222.1">LK6</text>
<text x="342.1" y="222.6">TR1</text>
<text x="329.4" y="232.8">R29</text>
<text x="353.2" y="231.8">R25</text>
<text x="318.2" y="237.3">LK5</text>
<text x="318.2" y="242.4">LK4</text>
<text x="338.3" y="242.7">TR2</text>
</g>
<g font-size="2.1">
<text x="189.3" y="70.3">GND</text>
<text x="217.5" y="70.3">GND</text>
<text x="189.3" y="72.8">NC</text>
<text x="189.3" y="75.3">TEST0</text>
<text x="189.3" y="77.9">TEST1</text>
<text x="200.7" y="75.2" transform="rotate(-90 200.7 75.2)">GND</text>
<text x="203.3" y="75.2" transform="rotate(-90 203.3 75.2)">GND</text>
<text x="205.8" y="74.5" transform="rotate(-90 205.8 74.5)">RFL</text>
<text x="208.3" y="75.2" transform="rotate(-90 208.3 75.2)">GND</text>
<text x="210.9" y="74.7" transform="rotate(-90 210.9 74.7)">RFH</text>
<text x="213.4" y="75.2" transform="rotate(-90 213.4 75.2)">GND</text>
<text x="215.9" y="75.2" transform="rotate(-90 215.9 75.2)">GND</text>
<text x="219.1" y="77.9">NC</text>
<text x="219.1" y="75.3">NC</text>
<text x="219.1" y="72.8">NC</text>
<text x="189.3" y="80.4">RESET</text>
<text x="189.3" y="82.9">GND</text>
<text x="219.1" y="82.9">NC</text>
<text x="219.1" y="80.4">NC</text>
<text x="189.3" y="85.5">VDD</text>
<text x="189.3" y="88">GPIO0</text>
<text x="215.1" y="85.5">GPIO10</text>
<text x="215.2" y="88">GPIO11</text>
<text x="189.3" y="90.5">GPIO1</text>
<text x="189.3" y="93.1">GPIO2</text>
<text x="189.3" y="95.6">GPIO3</text>
<text x="215.1" y="95.6">GPIO12</text>
<text x="217.5" y="93.1">GND</text>
<text x="217.5" y="90.5">VDD</text>
<text x="189.3" y="98.1">GPIO4</text>
<text x="189.3" y="100.7">GPIO5</text>
<text x="215.1" y="98.1">GPIO13</text>
<text x="217.5" y="100.7">GND</text>
<text x="189.3" y="103.2">GND</text>
<text x="189.3" y="105.7">NC</text>
<text x="212.6" y="103.2">UART_RX</text>
<text x="212.7" y="105.7">UART_TX</text>
<text x="189.3" y="108.3">GPIO6</text>
<text x="189.3" y="110.8">GPIO7</text>
<text x="189.3" y="113.3">GPIO8</text>
<text x="211.5" y="110.8">RESERVED</text>
<text x="211.5" y="108.3">RESERVED</text>
<text x="211.7" y="113.3">UART_CTS</text>
<text x="189.3" y="115.9">GPIO9</text>
<text x="189.3" y="118.4">GND</text>
<text x="211.8" y="115.9">UART_RTS</text>
<text x="217.5" y="118.4">GND</text>
<text x="324.8" y="263.7">Project: Lora Shield MCHP</text>
<text x="324.8" y="267">Title: Main Sheet</text>
<text x="324.8" y="273.1">Size: A3</text>
<text x="324.8" y="275.9">Date: 2017-06-16</text>
<text x="324.8" y="270">Version:</text>
<text x="337.2" y="273.1">Author:</text>
<text x="344.1" y="270">Variant:</text>
<text x="346.9" y="275.9">Time:10:53:22</text>
<text x="365.4" y="275.9">Sheet</text>
<text x="377" y="275.9">of</text>
</g>
<g font-size="1.9" fill="#000080">
<text x="373.2" y="275.9">1</text>
<text x="380.6" y="275.9">1</text>
</g>
<g font-size="1.6" fill="#000080">
<text x="54.5" y="30.1">AP2112K 3.3V</text>
<text x="95" y="32.6">LINK SOLDER</text>
<text x="186.2" y="30.1">UFL</text>
<text x="196.4" y="30.1">SMA CONNECTOR</text>
<text x="215.4" y="30.1">UFL</text>
<text x="225.5" y="30.1">SMA CONNECTOR</text>
<text x="22.8" y="41.5">10uF</text>
<text x="40.3" y="40.5">100K</text>
<text x="95" y="42.8">100nF</text>
<text x="106.4" y="42.8">10uF</text>
<text x="224.2" y="64.3">RN2483</text>
<text x="165.7" y="74.2">10K</text>
<text x="54.5" y="95.5">UNO SHIELD</text>
<text x="145.7" y="92.2">10K</text>
<text x="155.8" y="93.4">BSS123</text>
<text x="31.3" y="114.1" transform="rotate(-90 31.3 114.1)">LINK SOLDER</text>
<text x="202.7" y="137.8">100nF</text>
<text x="211.6" y="137.8">100nF</text>
<text x="271.1" y="137.8">100nF</text>
<text x="321.5" y="145.2">10K</text>
<text x="339.3" y="145.2">10K</text>
<text x="334.5" y="150.5">BSS123</text>
<text x="321.5" y="164.2">10K</text>
<text x="339.3" y="164.2">10K</text>
<text x="334.5" y="169.5">BSS123</text>
<text x="329.4" y="215.1">10K</text>
<text x="353.2" y="214.1">10K</text>
<text x="340.8" y="224">BSS123</text>
<text x="329.4" y="235.4">10K</text>
<text x="353.2" y="234.4">10K</text>
<text x="338.3" y="244.8">BSS123</text>
<text x="334.2" y="270.1">1.1</text>
<text x="345.6" y="273.2">Luís Gonçalves</text>
<text x="353.5" y="270.1">[No Variations]</text>
</g>
</svg>
